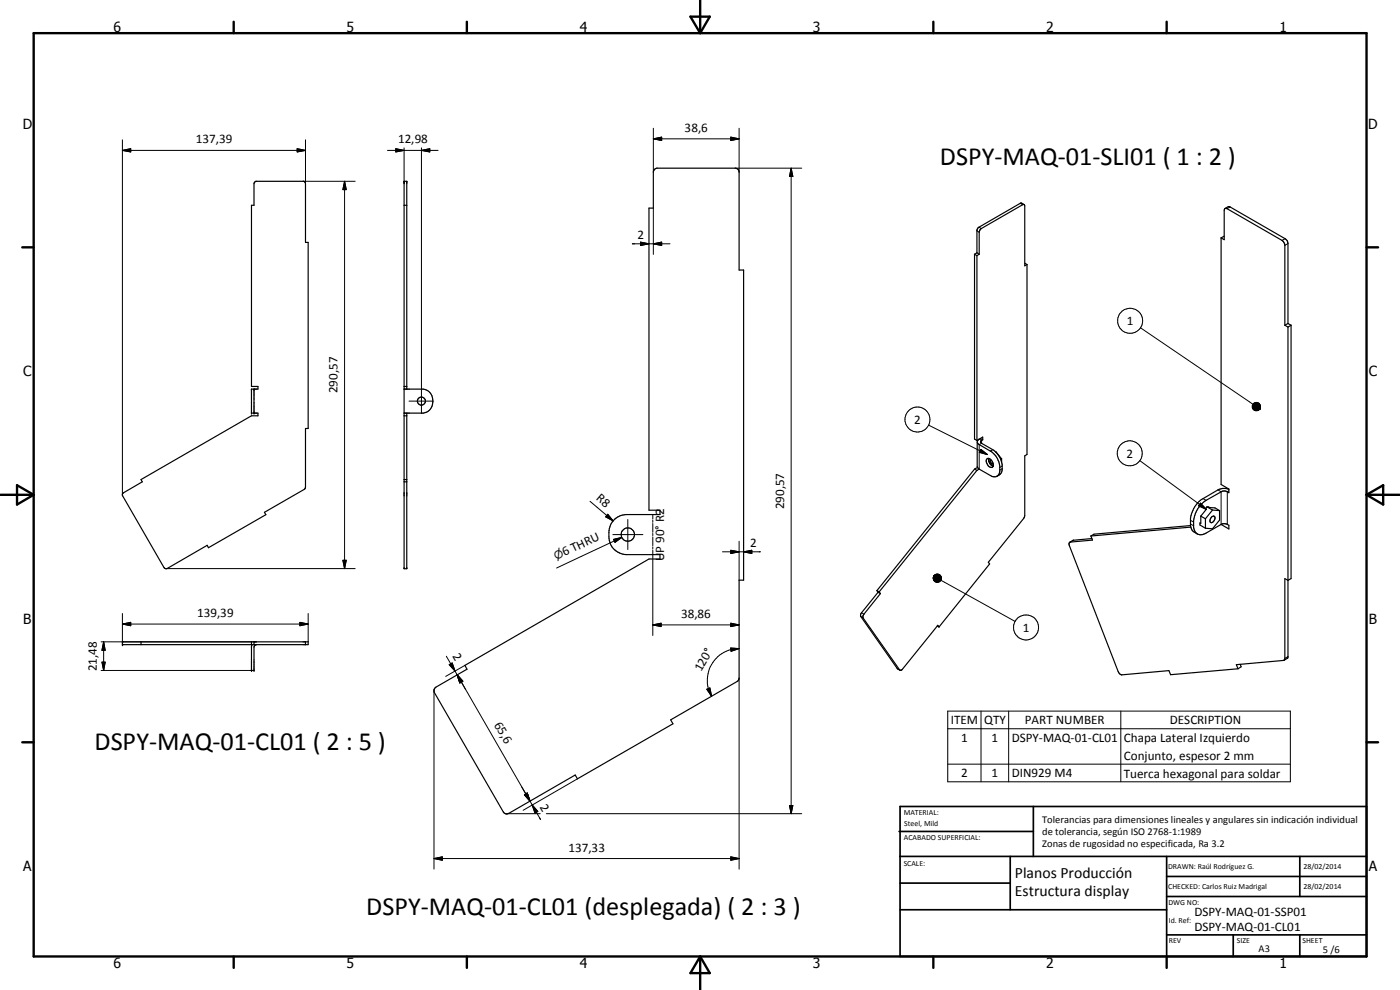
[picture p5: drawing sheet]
<svg xmlns="http://www.w3.org/2000/svg" width="420mm" height="297mm" viewBox="0 0 420 297" stroke-linecap="round" stroke-linejoin="round" font-family="sans-serif">
<g fill="none" stroke="#000" stroke-width=".35">
<path d="M76.6 54.5l14.5-.1 .5 .3 .1 .4v17.6h.8v55.9h-.8l-.1 18-12.2 7.1 .4 .7-17.2 9.9-.4-.7-12 7h-.7l-12.7-21.8-.1-.5 .4-.5 5.6-3.2-.4-.7 33.2-19.1h1.9v-.8h-1.9v-7.2h1.9v-.8h-1.9v-54.4h.7v-6.5zM196.5 50.7l.5-.2h23.9l.7 .4 .2 .7v29.4h1.4v93.1h-1.4v29.6l-.6 .8-19.9 11.5 .7 1.2-28.7 16.5-.7-1.2-19.9 11.6h-1l-.7-.5-20.6-35.8-.1-1 .5-.6 9.4-5.4-.7-1.2 55.3-31.9h3.3v-1.3h-10a5.5 5.5 0 0 1-5.4-6.7 5.3 5.3 0 0 1 5.4-5.3h10v-1.3h-3.3v-90.7h1.3v-10.8zM121.3 61.6h.8M292.5 76.3l.7 .4M292.5 76.3v55.4l.7 .5M293.2 76.7v55.5M293.2 75.9l.7 .4M293.2 75.9l-.7 .4M293.9 76.3l-.7 .4M307.3 61.3l.2 .5v18l.7-.4M307.3 61.3l-13.1 7.5-.3 .9v6.6M307.3 61.4l-.7-.4h-.4l-12.7 7.4-.3 .7v6.8"/>
<path d="M307.5 79l.7 .4M308.2 79.4v57l-.7 .4v17.9l-.3 .9-10.6 13.1 .4 .5-15.2 18.9M366.5 71.4l.9 .5v-8.8l.2-.5 .5-.1 17 9.9 .5 1.2v24M366.5 71.4v74l2.3 1.3v1.1a1.99 1.99 0 0 0-2.3-.2l-4.5 2.5a8.4 8.4 0 0 0-3.8 6.1v2a2.26 2.26 0 0 0 1.3 2.1 2.26 2.26 0 0 0 2.5-.4l4.5-2.5M367.4 70.9l-.9 .5M367.7 62.6l1-.6 .5 .1 16.5 9.5 .7 .7 .1 .8v24M385.6 97.6l.9 .5M386.5 98.1v99.1l-.1 .3-1.1 .6M386.5 97.1l1 .5M386.5 97.1l-.9 .5M387.5 97.6v76l-1 .5-.9-.5v23.9l-.2 .5-.3 .2-14.1 1.2 .5 1.3M387.5 97.6l-1 .5"/>
<path d="M76.2 116.8v7.2M121.3 116.8h5.8a3.7 3.7 0 0 1 2.8 3.6 3.7 3.7 0 0 1-2.8 3.6h-5.8M121.3 116h.8M122.1 116.8v-62.4h-.8v116.2h.8v-46.6M121.3 124.8h.8M293.3 132.7l.4 .6 3.5 2a6.2 6.2 0 0 1 2.6 7.1 1.66 1.66 0 0 1-2.6 .3l-3.3-1.9M293.9 131.7l-.6 .8v7.5l.6 .8M294.2 131.6l.7 .4M294.9 132l-.6 .5 .3 .5 3.3 1.9a6.3 6.3 0 0 1 2.7 3.7M294.9 132v-.9l-1.7 1.1M296.2 137.7a1.65 1.65 0 0 1 1.8 2.3 .91 .91 0 0 1-1.6-.4 1.5 1.5 0 0 1-.2-1.9zM296.7 137.5a2.17 2.17 0 0 0 1.4 2.4"/>
<path d="M297.3 137.8a.97 .97 0 0 0 .8 1.4M298.9 135.7l1.7 2M300.6 138.6l.2 .8-.2 2.2-.5 .7-.9 .6M300.6 137.7l-.3 .1M300.6 137.7v.9M121.3 144.6h.8M121.3 143.9h.8M292.5 140.8l-29.3 36.4M292.5 140.8l.7 .3M293.2 141.1l-29.3 36.5M293.4 140.3l-.9 .5M293.9 140.8l-.7 .3"/>
<path d="M357.3 157.7l-29 2.6-.9 .5M357.4 158.2l-30 2.6M360.4 154.9v2.1l-.3-.1v.6l1.7 1M360.4 154.9l1.4 .8M361.8 155.7v2.8M362.2 152.1l-.5 .6 .3 .1-1.6 2.1M362.2 152.1l2.4 .3 1.4 .8M362.2 152.1l1.7 .9M363.6 155.1a.54 .54 0 0 1 .7-.3 .54 .54 0 0 1 .3 .6 1.23 1.23 0 0 1-1.3 1.3 1.44 1.44 0 0 1 .3-1.6zM363.9 153l2.1 .2M363.9 153l-2.1 2.7M366 153.2v2.8l-2.1 2.7-2.1-.2"/>
<path d="M366.5 157.4l.9-.3 1.4 .5v1.1zM368.8 146.8a3.9 3.9 0 0 0-3.3 .2l-4.5 2.6a8.1 8.1 0 0 0-3.7 6v2.4l.4 1 1.6 1.2M263.2 177.2l.7 .4M263.2 177.2l.3 .5M263.5 177.7l-5.1 6.3-.1 .9 11 15.8 .8 .4M263.5 177.7l.7 .4M263.9 177.6l.3 .5M264.2 178.1l-5 6.3-.3 .8 11.2 15.9M321.1 162.7l-.2 .9 14.7 37.9 .6 .8 .5 .2 14.1-1.3 .5 1.2 20.2-1.7M327.4 160.8l.5 1.3-6.8 .6M327.7 161.6l-5.6 .5-1 .6M36.7 192.6h55.8v.8h-55.8z"/>
<path d="M42.3 192.6v.8M75.5 192.6v.8M75.6 193.4l-.1 .5v7.3h.7v-7l.3-.6 .4-.2M76.2 192.6v.8M91.7 192.6v.8M281.3 187.8l.5 .3M281.8 188.1l-.3-.5-10.7 13.2-.7 .3M372.2 199.3l.3 .8-1 .6"/>
<circle cx="126.5" cy="120.4" r="1.21"/>
<circle cx="188.4" cy="160.4" r="1.99"/>
</g>
<g fill="none" stroke="#000" stroke-width=".3">
<path d="M196.1 38.5v13.1M221.8 38.5v13.1M36.7 45.1l2.5-.5v1zM36.7 42v106.5M36.7 45.1h55M89.2 44.6l2.5 .5-2.5 .5zM91 54.4h15.6M91.7 42v13.1M103.4 54.4l.5 2.5h-1zM103.4 54.4v116.2M116.3 45.1h15.2M118.8 44.6l2.5 .5-2.5 .5z"/>
<path d="M121.3 44.4v10.7M126.5 45.1l2.5-.5v1zM126.5 44.4v79.7M196.1 41.7l2.5-.6v1.1zM196.1 41.7h25.7M219.3 41.1l2.5 .6-2.5 .5zM220.6 50.5h20M237.4 50.5l.5 2.5h-1zM237.4 50.5v193.6M189.8 73.2h11.3M192.2 72.6l2.6 .6-2.6 .5zM196.1 73.2l2.5-.6v1.1z"/>
<path d="M196.1 62.4v13.9M293.2 69.3l.7 .4M293.8 68.2l.7 .4M306.2 61l.7 .4M369.2 62.1l-1 .5M385.7 71.6l-.9 .5M386.5 73.1l-.9 .5M342.3 98.3l33.7 23M122.8 120.4h7.4M278.7 127.6l17.7 8.8M293.9 131.7l.7 .5v.8l-.7 .4v7.4M294.4 134.8l2 1.6-2.5-.7z"/>
<path d="M297.9 134.9l-.7 .4M300.8 139.8l-.8 .5M342.1 138.2l19.9 14.6M375.8 121.7l2.3 1-2.3-.8zM375.8 121.9l2.3 .8-2.3-.5zM375.8 122.2l2.3 .5-2.2-.2zM375.9 122.5l2.2 .2h-2.1zM375.9 122.6h2.2M376 121.4l2.1 1.3-2.3-1zM376 122.7h2.1l-1.9 .2zM376 122.8h2.1M376.1 121.2l.2-.2 1.8 1.7z"/>
<path d="M376.1 121.2l2 1.5-2.1-1.3zM376.2 122.9l1.9-.2-1.7 .4zM376.3 121l.2-.1 1.6 1.8zM376.4 123.1l1.7-.4-1.5 .5zM376.5 120.9l.3-.1 1.3 1.9zM376.6 123.2l1.5-.5zM376.8 120.8l.3-.1 1 2zM376.9 123.2l1.2-.5zM377.1 120.7l.2 .1 .8 1.9zM377.2 123.2l.9-.5zM377.3 120.8l.3 .1 .5 1.8zM377.4 123.2l.7-.5z"/>
<path d="M377.6 120.9l.2 .1 .3 1.7zM377.7 123.1l.4-.4zM377.8 121l.3 1.7zM378 121.2l.2 .2-.1 1.3zM378.1 122.7l-.2 .2zM378.2 121.4l-.1 1.3zM378.2 121.7l-.1 1zM378.3 122.2l-.2 .5zM378.3 121.9l-.2 .8zM177.1 150.4l6.9 5.9M182.4 154.3l1.6 2-2.2-1.2zM188.4 155.9v9"/>
<path d="M195.9 154.4v1.3M195.9 156.1v.6M195.9 157.1v2.6M300.8 140.6l-.8 .5M357.3 157.2l.9 .5M357.3 156.1l.9 .5M360.3 151l1.7 1.8-2.3-1zM361 149.6l1 .5M365.5 147l1 .6v9.8M368.8 147.3l-.5 .3v9.8M49.7 170.6h56.9M102.9 168.1h1l-.5 2.5z"/>
<path d="M183.9 160.4h9M184.1 161.8l2.5-.6-2 1.5zM186.6 161.2l-19.6 9.2M195.9 160.1v.6M195.9 161.1v2.6M195.9 164.1v.6M195.9 165.1v25.6M216.8 165.6h11.4M219.3 165.1l2.5 .5-2.5 .5zM221.8 162.4v11.7M223.2 165.6l2.4-.5v1zM280.2 172.9l-.1 .5z"/>
<path d="M280.2 172.9l-.1 .8zM280.2 172.9v1zM280.2 172.9v1.3zM280.2 172.9l.2 1.5-.2-.2zM280.2 172.9l.4 1.6zM280.2 172.9l.7 1.8-.3-.2zM280.2 172.9l.9 1.9-.2-.1zM280.2 172.9l1.2 1.9h-.3zM280.2 172.9l1.5 1.8-.3 .1zM280.2 172.9l1.7 1.7-.2 .1zM280.2 172.9l1.9 1.5-.2 .2zM280.2 172.9l2.2 1.3-.3 .2z"/>
<path d="M280.2 172.9l2.3 1.1-.1 .2zM280.2 172.9l2.3 .8v.3zM280.2 172.9l2.4 .6-.1 .2zM280.2 172.9l2.3 .3 .1 .3zM280.2 172.9h2.2l.1 .3zM280.2 172.9l2.1-.2 .1 .2zM280.2 172.9l1.9-.4 .2 .2zM280.2 172.9l1.6-.5 .3 .1zM280.2 172.9l1.4-.6 .2 .1zM280.2 172.9l1.4-.6zM280.2 172.9l1.1-.6zM280.2 172.9l.9-.6z"/>
<path d="M280.2 173h2.3M280.2 172.8h2.2M280.4 172.7l.2-.2-.4 .4zM280.4 172.7l-.2 .2zM280.6 172.5l.2-.2-.6 .6zM282.4 174.1l22.2 12.3M322.2 162.1l-.9 .5M30.3 192.6h46.7M30.6 198.7h1l-.5 2.5zM31.1 192.6l.5 2.5h-1zM31.1 192.6v8.6M36.7 187.2l2.5-.5v1z"/>
<path d="M36.7 187.2h55.8M36.7 184.1v8.5M90 186.7l2.5 .5-2.5 .5zM92.5 184.1v8.5M134 196.9l2.6 4.4M134.8 199.4l.9-.5 .9 2.4zM139.5 199.6l-5.7 3.3M195.9 187.5l2.5-.5v1zM195.9 187.5h25.9M219.3 194.4l2.5 .2-2.4 .8zM219.3 187l2.5 .5-2.5 .5zM221.8 194.6a9.4 9.4 0 0 0-9.3 7.5l-.2 1.5a9.1 9.1 0 0 0 1.3 5.3"/>
<path d="M258.3 185l.7 .4M258.6 183.9l.7 .4M386.5 197l-.9 .5M30.3 201.2h45.2M130.2 206.9v53.9M136.6 201.3l.6 1.2M137.2 202.5l1.7 1.9-.9 .5zM137.2 202.5l1.3 2.1M138.5 204.6l19.3 33.6M138.5 204.6l1.2 2.2M212.1 206.8l1-.4 .5 2.5zM221.8 203.5v57.3"/>
<path d="M269.3 200.6l.7 .4M284.4 213.4h102.9v21.2h-102.9zM284.4 218.7h102.9M294.4 213.4v21.2M302.7 213.4v21.2M336.4 213.4v21.2M156.5 236.1l2.6 4.3M157.4 238.5l.8-.5 .9 2.4zM173.3 233.7l-16.3 9.4M284.4 229.3h102.9M130.2 257.6l2.5-.5v1zM130.2 257.6h91.6"/>
<path d="M151.8 244.1h10.3M159.1 240.4l.6 1.1M159.7 241.5l1.7 2-.8 .5zM159.7 241.5l2.5 4.4-.3-.6M163.9 244.1h76.7M219.3 257.1l2.5 .5-2.5 .5zM236.9 241.7h1l-.5 2.4z"/>
<circle cx="339.2" cy="96.2" r="3.8"/>
<circle cx="275.3" cy="125.9" r="3.7"/>
<circle cx="339.1" cy="136" r="3.7"/>
<circle cx="307.9" cy="188.2" r="3.8"/>
</g>
<g fill="#000">
<circle cx="121.3" cy="54.4" r=".18"/>
<circle cx="122.1" cy="54.4" r=".18"/>
<circle cx="75.5" cy="116.8" r=".18"/>
<circle cx="76.2" cy="116.8" r=".18"/>
<circle cx="75.5" cy="124" r=".18"/>
<circle cx="76.2" cy="124" r=".18"/>
<circle cx="36.7" cy="193.4" r=".18"/>
<circle cx="36.7" cy="192.6" r=".18"/>
<circle cx="75.5" cy="201.2" r=".18"/>
<circle cx="76.2" cy="201.2" r=".18"/>
</g>
<g fill="none" stroke="#000" stroke-width=".71">
<path d="M10.1 9.9h400v277.1h-400zM70.1 6.5v3.4M140.1 6.5v3.4M207.2 5h5.8l-2.9 4.9zM210.1 0v9.9M280.1 6.5v3.4M350.1 6.5v3.4M6.7 74.2h3.4M410.1 74.2h3.5M.1 148.5h10M5.1 145.6l5 2.9-5 2.9zM410.1 148.5h10"/>
<path d="M410.1 148.5l5-2.9v5.8zM6.7 222.7h3.4M410.1 222.7h3.5M70.1 287v3.4M140.1 287v3.4M210.1 287v10M210.1 287l2.9 5h-5.8zM280.1 287v3.4M350.1 287v3.4"/>
</g>
<g fill="none" stroke="#000" stroke-width=".51">
<path d="M269.8 249.5h40.3M270.1 242h140v45h-140zM270.1 257h140M303.2 257v16M310.1 242v15M350.1 257v30M390.1 257v12M270.1 265h33.1M270.1 273h80M350.1 269h60M350.1 263h60M350.1 280.5h60"/>
<path d="M370.1 280.5v6.5M390.1 280.5v6.5"/>
</g>
<g fill="#000">
<path d="M36.7 45.1l2.5-.5v1zM89.2 44.6l2.5 .5-2.5 .5zM103.4 54.4l.5 2.5h-1zM118.8 44.6l2.5 .5-2.5 .5zM126.5 45.1l2.5-.5v1zM196.1 41.7l2.5-.6v1.1zM219.3 41.1l2.5 .6-2.5 .5zM237.4 50.5l.5 2.5h-1zM192.2 72.6l2.6 .6-2.6 .5zM196.1 73.2l2.5-.6v1.1zM294.4 134.8l2 1.6-2.5-.7zM378.3 122.2l-.2 .5z"/>
<path d="M378.3 121.9l-.2 .8zM378.2 121.7l-.1 1zM378.2 121.4l-.1 1.3zM378 121.2l.2 .2-.1 1.3zM377.8 121l.3 1.7zM377.6 120.9l.2 .1 .3 1.7zM377.3 120.8l.3 .1 .5 1.8zM377.1 120.7l.2 .1 .8 1.9zM376.8 120.8l.3-.1 1 2zM376.5 120.9l.3-.1 1.3 1.9zM376.3 121l.2-.1 1.6 1.8zM376.1 121.2l.2-.2 1.8 1.7z"/>
<path d="M376.1 121.2l2 1.5-2.1-1.3zM376 121.4l2.1 1.3-2.3-1zM375.8 121.7l2.3 1-2.3-.8zM375.8 121.9l2.3 .8-2.3-.5zM375.8 122.2l2.3 .5-2.2-.2zM376.2 122.9l1.9-.2-1.7 .4zM376.4 123.1l1.7-.4-1.5 .5zM376.6 123.2l1.5-.5zM376.9 123.2l1.2-.5zM377.2 123.2l.9-.5zM377.4 123.2l.7-.5zM377.7 123.1l.4-.4z"/>
<path d="M378.1 122.7l-.2 .2zM182.4 154.3l1.6 2-2.2-1.2zM360.3 151l1.7 1.8-2.3-1zM102.9 168.1h1l-.5 2.5zM184.1 161.8l2.5-.6-2 1.5zM219.3 165.1l2.5 .5-2.5 .5zM223.2 165.6l2.4-.5v1zM280.2 172.9l-.1 .5zM280.2 172.9l-.1 .8zM280.2 172.9v1zM280.2 172.9v1.3zM280.2 172.9l.2 1.5-.2-.2z"/>
<path d="M280.2 172.9l.4 1.6zM280.2 172.9l.7 1.8-.3-.2zM280.2 172.9l.9 1.9-.2-.1zM280.2 172.9l1.2 1.9h-.3zM280.2 172.9l1.5 1.8-.3 .1zM280.2 172.9l1.7 1.7-.2 .1zM280.2 172.9l1.9 1.5-.2 .2zM280.2 172.9l2.2 1.3-.3 .2zM280.2 172.9l2.3 1.1-.1 .2zM280.2 172.9l2.3 .8v.3zM280.2 172.9l2.4 .6-.1 .2zM280.2 172.9l2.3 .3 .1 .3z"/>
<path d="M280.2 172.9l1.6-.5 .3 .1zM280.2 172.9l1.4-.6 .2 .1zM280.2 172.9l1.4-.6zM280.2 172.9l1.1-.6zM280.2 172.9l.9-.6zM280.6 172.5l.2-.2-.6 .6zM280.4 172.7l.2-.2-.4 .4zM280.4 172.7l-.2 .2zM30.6 198.7h1l-.5 2.5zM31.1 192.6l.5 2.5h-1zM36.7 187.2l2.5-.5v1zM90 186.7l2.5 .5-2.5 .5z"/>
<path d="M134.8 199.4l.9-.5 .9 2.4zM195.9 187.5l2.5-.5v1zM219.3 187l2.5 .5-2.5 .5zM219.3 194.4l2.5 .2-2.4 .8zM137.2 202.5l1.7 1.9-.9 .5zM212.1 206.8l1-.4 .5 2.5zM157.4 238.5l.8-.5 .9 2.4zM130.2 257.6l2.5-.5v1zM159.7 241.5l1.7 2-.8 .5zM219.3 257.1l2.5 .5-2.5 .5zM236.9 241.7h1l-.5 2.4z"/>
</g>
<path d="M280.2 172.7h2.1" fill="none" stroke="#000" stroke-width=".38"/>
<g font-size="7.9">
<text x="282.1" y="49.4">DSPY-MAQ-01-SLI01 ( 1 : 2 )</text>
<text x="28.4" y="225">DSPY-MAQ-01-CL01 ( 2 : 5 )</text>
<text x="109.9" y="274.5">DSPY-MAQ-01-CL01 (desplegada) ( 2 : 3 )</text>
</g>
<g font-size="4.7">
<text x="304.6" y="263.5">Planos Producción</text>
<text x="304.6" y="268.9">Estructura display</text>
</g>
<g font-size="4.2">
<text x="34" y="9.6">6</text>
<text x="104" y="9.6">5</text>
<text x="174" y="9.6">4</text>
<text x="244" y="9.6">3</text>
<text x="314" y="9.6">2</text>
<text x="384" y="9.6">1</text>
<text x="6.8" y="38.7">D</text>
<text x="410.6" y="38.7">D</text>
<text x="7" y="112.9">C</text>
<text x="410.8" y="112.9">C</text>
<text x="7" y="187.1">B</text>
<text x="410.8" y="187.1">B</text>
<text x="7" y="261.4">A</text>
<text x="410.8" y="261.4">A</text>
<text x="34" y="290.4">6</text>
<text x="104" y="290.4">5</text>
<text x="174" y="290.4">4</text>
<text x="244" y="290.4">3</text>
<text x="314" y="290.4">2</text>
<text x="384" y="290.4">1</text>
</g>
<g font-size="3.9">
<text x="205.5" y="39.6">38,6</text>
<text x="58.7" y="43.1">137,39</text>
<text x="119.5" y="43.1">12,98</text>
<text x="191.3" y="71.7">2</text>
<text x="338.2" y="97.5">1</text>
<text x="101.3" y="118" transform="rotate(-90 101.3 118)">290,57</text>
<text x="274.4" y="127.2">2</text>
<text x="338.1" y="137.3">2</text>
<text x="178.7" y="149.7" transform="rotate(40 178.7 149.7)">R8</text>
<text x="235.4" y="152.8" transform="rotate(-90 235.4 152.8)">290,57</text>
<text x="169.4" y="167" transform="rotate(-25 169.4 167)">6 THRU</text>
<text x="225.1" y="164.1">2</text>
<text x="199.3" y="168.3" transform="rotate(-90 199.3 168.3)">UP 90° R2</text>
<text x="59.2" y="185.2">139,39</text>
<text x="204.4" y="185.4">38,86</text>
<text x="306.9" y="189.5">1</text>
<text x="135.7" y="196.8" transform="rotate(60 135.7 196.8)">2</text>
<text x="29" y="201.4" transform="rotate(-90 29 201.4)">21,48</text>
<text x="210.4" y="201.8" transform="rotate(-60 210.4 201.8)">120°</text>
<text x="148.2" y="217.4" transform="rotate(60 148.2 217.4)">65,6</text>
<text x="285.3" y="217.3">ITEM</text>
<text x="295.3" y="217.3">QTY</text>
<text x="307.6" y="217.3">PART NUMBER</text>
<text x="351.1" y="217.3">DESCRIPTION</text>
<text x="288.4" y="222.5">1</text>
<text x="297.6" y="222.5">1</text>
<text x="303.6" y="222.6">DSPY-MAQ-01-CL01</text>
<text x="337.3" y="222.7">Chapa Lateral Izquierdo</text>
<text x="337.3" y="228">Conjunto, espesor 2 mm</text>
<text x="288.4" y="233.2">2</text>
<text x="297.6" y="233.2">1</text>
<text x="303.6" y="233.2">DIN929 M4</text>
<text x="337.3" y="233.3">Tuerca hexagonal para soldar</text>
<text x="161.9" y="242.2" transform="rotate(60 161.9 242.2)">2</text>
<text x="170.6" y="255.6">137,33</text>
<text x="358.5" y="275">DSPY-MAQ-01-SSP01</text>
<text x="358.5" y="279.4">DSPY-MAQ-01-CL01</text>
</g>
<text font-size="3.3" x="166.9" y="168.1" transform="rotate(-25 166.9 168.1)">n</text>
<g font-size="3.1">
<text x="312.7" y="246.8">Tolerancias para dimensiones lineales y angulares sin indicación individual</text>
<text x="312.7" y="250.4">de tolerancia, según ISO 2768-1:1989</text>
<text x="312.7" y="254">Zonas de rugosidad no especificada, Ra 3.2</text>
<text x="377.7" y="285.6">A3</text>
<text x="397" y="285.9">5 /6</text>
</g>
<g font-size="2.4">
<text x="271.2" y="244.4">MATERIAL:</text>
<text x="271.3" y="252">ACABADO SUPERFICIAL:</text>
<text x="271.4" y="247.9">Steel, Mild</text>
<text x="271.2" y="259.7">SCALE:</text>
<text x="350.6" y="260.8">DRAWN: Raúl Rodríguez G.</text>
<text x="391.2" y="260.6">28/02/2014</text>
<text x="350.6" y="266.9">CHECKED: Carlos Ruiz Madrigal</text>
<text x="391.2" y="266.7">28/02/2014</text>
<text x="350.6" y="271.4">DWG NO:</text>
<text x="350.8" y="276.9">Id. Ref:</text>
<text x="350.8" y="282.8">REV</text>
<text x="371.2" y="282.9">SIZE</text>
<text x="390.9" y="282.9">SHEET</text>
</g>
</svg>
